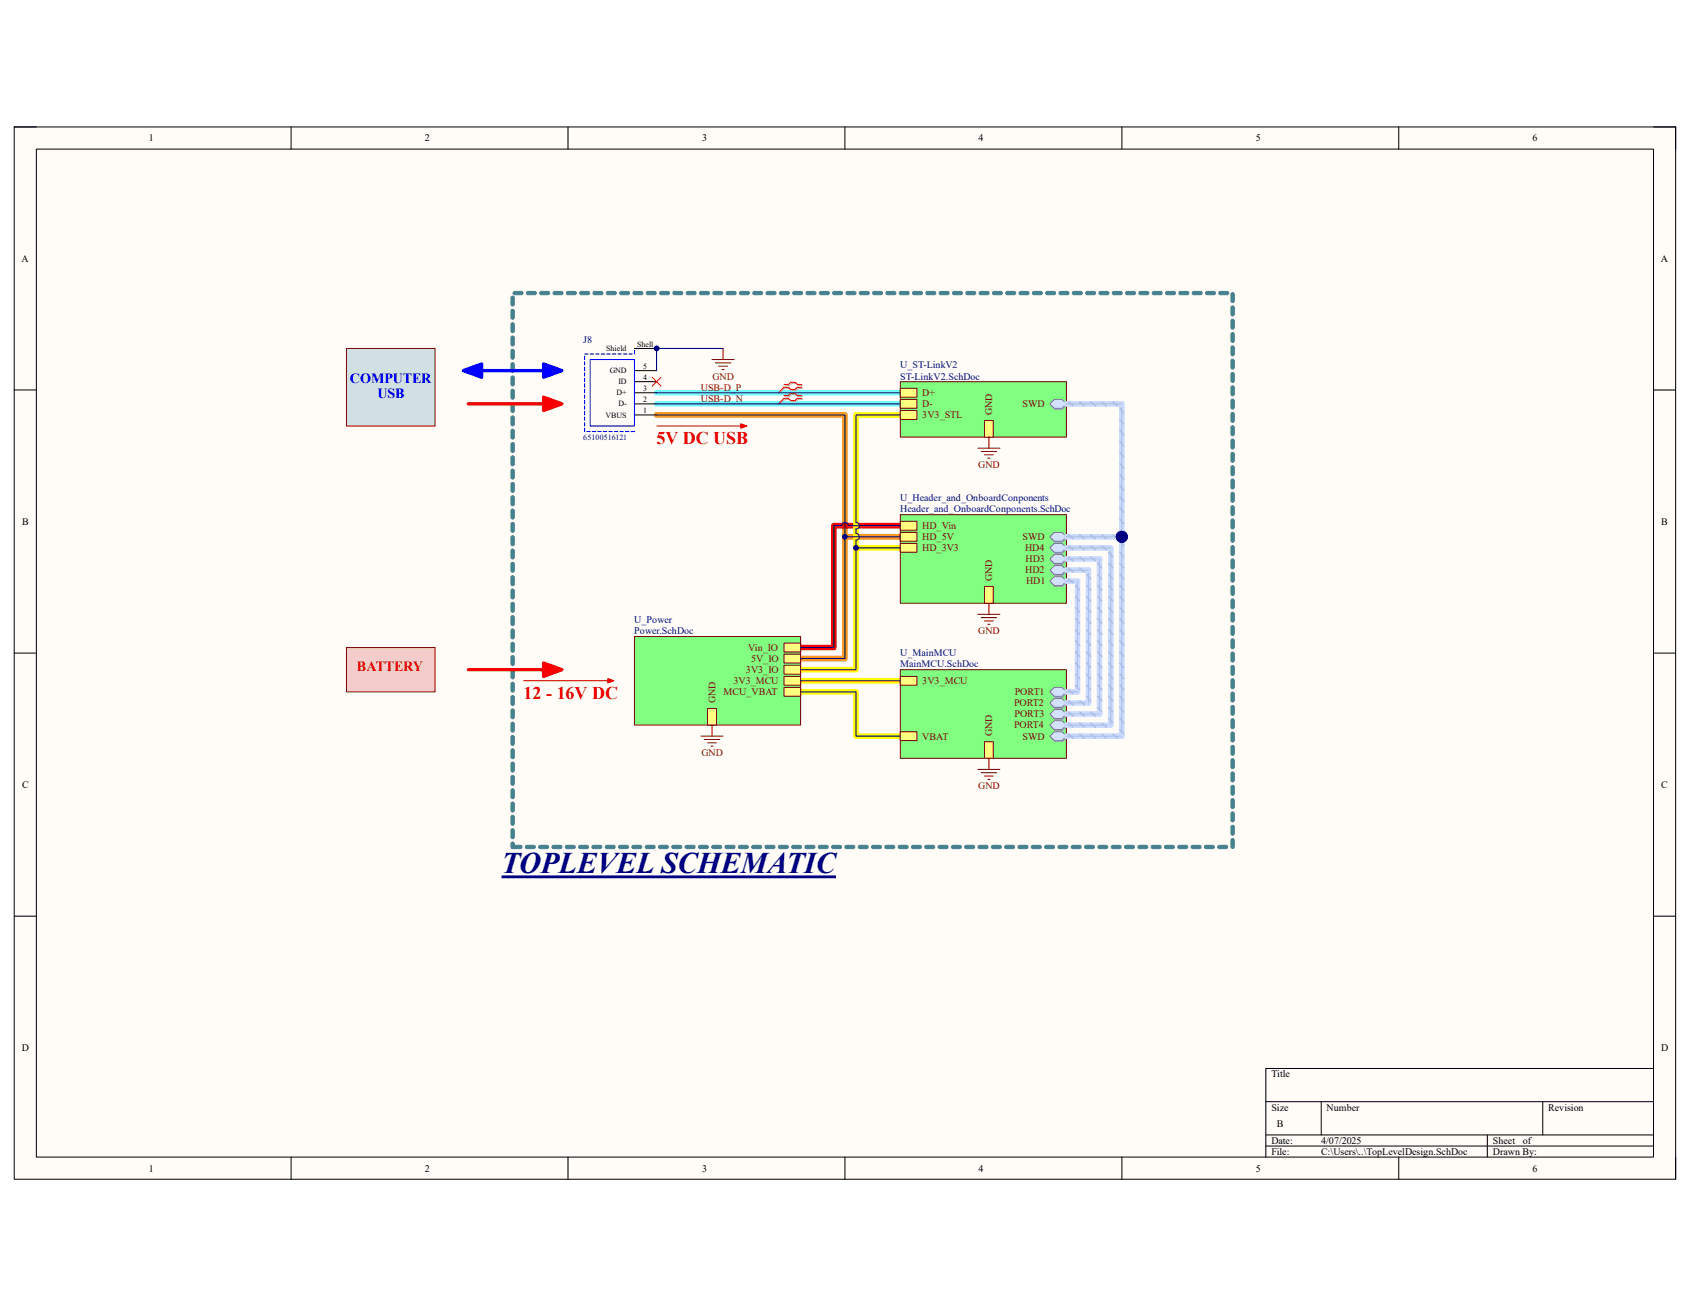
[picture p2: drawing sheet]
<svg xmlns="http://www.w3.org/2000/svg" width="279mm" height="216mm" viewBox="0 0 279 216" stroke-linecap="round" stroke-linejoin="round" font-family="sans-serif">
<path d="M2.3 21h274.7v173.9h-274.7z" fill-rule="evenodd" fill="#fffcf8"/>
<path d="M2.3 21h274.7v173.9h-274.7z" fill="none" stroke="#000" stroke-width=".17"/>
<path d="M6 24.6h267.4v166.7h-267.4z" fill-rule="evenodd" fill="#fffcf8"/>
<g fill="none" stroke="#000" stroke-width=".17">
<path d="M2.3 21h3.7M6 24.6h267.4v166.7h-267.4zM48.1 21v3.6M93.9 21v3.6M139.7 21v3.6M185.5 21v3.6M231.2 21v3.6M273.4 21h3.6v3.6M2.3 64.5h3.7M273.4 64.5h3.6M2.3 108h3.7M273.4 108h3.6"/>
<path d="M2.3 151.5h3.7M273.4 151.5h3.6M273.4 176.6h-64.1v14.7M48.1 191.3v3.6M93.9 191.3v3.6M139.7 191.3v3.6M185.5 191.3v3.6M209.3 182.1h64.1M209.3 187.6h64.1M209.3 189.5h64.1M218.4 182.1v5.5M231.2 191.3v3.6"/>
<path d="M245.9 187.6v3.7M255.1 182.1v5.5M277 191.3v3.6"/>
</g>
<path d="M148.8 68.6h-7.3v22M148.8 90.6h-7.3v20.1h-9.1M132.4 114.4h9.1v7.3h7.3M132.4 112.5h16.4" fill="none" stroke="#ff0" stroke-width=".93"/>
<path d="M108.6 68.6h31.1v20.1M148.8 88.7h-9.1v20.2h-7.3" fill="none" stroke="#f90" stroke-width=".93"/>
<path d="M108.6 64.9h40.2M108.6 66.8h40.2" fill="none" stroke="#6effff" stroke-width=".93"/>
<path d="M148.8 86.9h-10.9v20.2h-5.5" fill="none" stroke="#f00" stroke-width=".93"/>
<path d="M104.9 105.2h27.5v14.7h-27.5z" fill-rule="evenodd" fill="#80ff80"/>
<path d="M104.9 105.2h27.5v14.7h-27.5z" fill="none" stroke="#800000" stroke-width=".17"/>
<path d="M129.6 106.3h2.8v1.5h-2.8z" fill-rule="evenodd" fill="#ffff80"/>
<path d="M129.6 106.3h2.8v1.5h-2.8z" fill="none" stroke="#800000" stroke-width=".17"/>
<path d="M129.6 108.1h2.8v1.5h-2.8z" fill-rule="evenodd" fill="#ffff80"/>
<path d="M129.6 108.1h2.8v1.5h-2.8z" fill="none" stroke="#800000" stroke-width=".17"/>
<path d="M129.6 110h2.8v1.4h-2.8z" fill-rule="evenodd" fill="#ffff80"/>
<path d="M129.6 110h2.8v1.4h-2.8z" fill="none" stroke="#800000" stroke-width=".17"/>
<path d="M129.6 111.8h2.8v1.5h-2.8z" fill-rule="evenodd" fill="#ffff80"/>
<path d="M129.6 111.8h2.8v1.5h-2.8z" fill="none" stroke="#800000" stroke-width=".17"/>
<path d="M129.6 113.6h2.8v1.5h-2.8z" fill-rule="evenodd" fill="#ffff80"/>
<path d="M129.6 113.6h2.8v1.5h-2.8z" fill="none" stroke="#800000" stroke-width=".17"/>
<path d="M117 117.1h1.4v2.8h-1.4z" fill-rule="evenodd" fill="#ffff80"/>
<path d="M117 117.1h1.4v2.8h-1.4z" fill="none" stroke="#800000" stroke-width=".17"/>
<circle cx="108.6" cy="57.6" r=".37" fill="#000080"/>
<circle cx="108.6" cy="57.6" r=".37" fill="none" stroke="#000080" stroke-width=".17"/>
<path d="M104.9 57.6h3.7M104.9 68.6h3.7M104.9 66.8h3.7M104.9 64.9h3.7M104.9 63.1h3.7M104.9 61.3h3.7" fill="none" stroke="#000" stroke-width=".17"/>
<circle cx="108.6" cy="57.6" r=".37" fill="#000080"/>
<circle cx="108.6" cy="57.6" r=".37" fill="none" stroke="#000080" stroke-width=".17"/>
<g fill="none" stroke="#00f" stroke-width=".17">
<path d="M96.7 58.9v.5M96.7 59.8v.6M96.7 58.5h.5M97.6 59.4h7.3v11h-7.3zM97.6 58.5h.5M98.5 58.5h.6M99.4 58.5h.6M100.3 58.5h.6M101.2 58.5h.6M102.1 58.5h.6M103.1 58.5h.5M104 58.5h.5"/>
<path d="M104.9 57.9v.6M96.7 60.7v.6M96.7 61.6v.6M96.7 62.5v.6M96.7 63.4v.6M96.7 64.4v.5M96.7 65.3v.5M96.7 66.2v.6M96.7 67.1v.6M96.7 68v.6M96.7 68.9v.6M96.7 69.9v.5"/>
<path d="M96.7 70.8v.5M97 71.3h.6M97.9 71.3h.6M98.8 71.3h.6M99.7 71.3h.6M100.7 71.3h.5M101.6 71.3h.5M102.5 71.3h.6M103.4 71.3h.6M104.3 71.3h.6"/>
</g>
<path d="M148.8 110.7h27.5v14.7h-27.5z" fill-rule="evenodd" fill="#80ff80"/>
<path d="M148.8 110.7h27.5v14.7h-27.5z" fill="none" stroke="#800000" stroke-width=".17"/>
<path d="M148.8 121h2.8v1.4h-2.8z" fill-rule="evenodd" fill="#ffff80"/>
<path d="M148.8 121h2.8v1.4h-2.8z" fill="none" stroke="#800000" stroke-width=".17"/>
<path d="M174.4 119.3h1.3l.7 .8-.7 .7h-1.3l-.7-.7z" fill-rule="evenodd" fill="#bac0ca"/>
<path d="M174.4 119.3h1.3l.7 .8-.7 .7h-1.3l-.7-.7z" fill="none" stroke="#a6acb6" stroke-width=".17"/>
<path d="M173.6 119.9l.7-.8h1.3l.7 .8-.7 .7h-1.3z" fill-rule="evenodd" fill="#d5e4ff"/>
<path d="M173.6 119.9l.7-.8h1.3l.7 .8-.7 .7h-1.3z" fill="none" stroke="#71809b" stroke-width=".17"/>
<path d="M174.4 117.5h1.3l.7 .7-.7 .8h-1.3l-.7-.8z" fill-rule="evenodd" fill="#bac0ca"/>
<path d="M174.4 117.5h1.3l.7 .7-.7 .8h-1.3l-.7-.8z" fill="none" stroke="#a6acb6" stroke-width=".17"/>
<path d="M173.6 118l.7-.7h1.3l.7 .7-.7 .8h-1.3z" fill-rule="evenodd" fill="#d5e4ff"/>
<path d="M173.6 118l.7-.7h1.3l.7 .7-.7 .8h-1.3z" fill="none" stroke="#71809b" stroke-width=".17"/>
<path d="M174.4 115.7h1.3l.7 .7-.7 .7h-1.3l-.7-.7z" fill-rule="evenodd" fill="#bac0ca"/>
<path d="M174.4 115.7h1.3l.7 .7-.7 .7h-1.3l-.7-.7z" fill="none" stroke="#a6acb6" stroke-width=".17"/>
<path d="M173.6 116.2l.7-.7h1.3l.7 .7-.7 .7h-1.3z" fill-rule="evenodd" fill="#d5e4ff"/>
<path d="M173.6 116.2l.7-.7h1.3l.7 .7-.7 .7h-1.3z" fill="none" stroke="#71809b" stroke-width=".17"/>
<path d="M174.4 113.8h1.3l.7 .8-.7 .7h-1.3l-.7-.7z" fill-rule="evenodd" fill="#bac0ca"/>
<path d="M174.4 113.8h1.3l.7 .8-.7 .7h-1.3l-.7-.7z" fill="none" stroke="#a6acb6" stroke-width=".17"/>
<path d="M173.6 114.4l.7-.8h1.3l.7 .8-.7 .7h-1.3z" fill-rule="evenodd" fill="#d5e4ff"/>
<path d="M173.6 114.4l.7-.8h1.3l.7 .8-.7 .7h-1.3z" fill="none" stroke="#71809b" stroke-width=".17"/>
<path d="M174.4 121.1h1.3l.7 .8-.7 .7h-1.3l-.7-.7z" fill-rule="evenodd" fill="#bac0ca"/>
<path d="M174.4 121.1h1.3l.7 .8-.7 .7h-1.3l-.7-.7z" fill="none" stroke="#a6acb6" stroke-width=".17"/>
<path d="M173.6 121.7l.7-.7h1.3l.7 .7-.7 .7h-1.3z" fill-rule="evenodd" fill="#d5e4ff"/>
<path d="M173.6 121.7l.7-.7h1.3l.7 .7-.7 .7h-1.3z" fill="none" stroke="#71809b" stroke-width=".17"/>
<path d="M148.8 111.8h2.8v1.5h-2.8z" fill-rule="evenodd" fill="#ffff80"/>
<path d="M148.8 111.8h2.8v1.5h-2.8z" fill="none" stroke="#800000" stroke-width=".17"/>
<path d="M162.8 122.6h1.4v2.8h-1.4z" fill-rule="evenodd" fill="#ffff80"/>
<path d="M162.8 122.6h1.4v2.8h-1.4z" fill="none" stroke="#800000" stroke-width=".17"/>
<path d="M148.8 63.1h27.5v9.2h-27.5z" fill-rule="evenodd" fill="#80ff80"/>
<path d="M148.8 63.1h27.5v9.2h-27.5z" fill="none" stroke="#800000" stroke-width=".17"/>
<path d="M148.8 66h2.8v1.5h-2.8z" fill-rule="evenodd" fill="#ffff80"/>
<path d="M148.8 66h2.8v1.5h-2.8z" fill="none" stroke="#800000" stroke-width=".17"/>
<path d="M148.8 64.2h2.8v1.5h-2.8z" fill-rule="evenodd" fill="#ffff80"/>
<path d="M148.8 64.2h2.8v1.5h-2.8z" fill="none" stroke="#800000" stroke-width=".17"/>
<path d="M148.8 67.9h2.8v1.4h-2.8z" fill-rule="evenodd" fill="#ffff80"/>
<path d="M148.8 67.9h2.8v1.4h-2.8z" fill="none" stroke="#800000" stroke-width=".17"/>
<path d="M173.7 67l.7-.8h1.3l.7 .8-.7 .7h-1.3z" fill-rule="evenodd" fill="#bac0ca"/>
<path d="M173.7 67l.7-.8h1.3l.7 .8-.7 .7h-1.3z" fill="none" stroke="#a6acb6" stroke-width=".17"/>
<path d="M174.3 66h1.3l.7 .8-.7 .7h-1.3l-.7-.7z" fill-rule="evenodd" fill="#d5e4ff"/>
<path d="M174.3 66h1.3l.7 .8-.7 .7h-1.3l-.7-.7z" fill="none" stroke="#71809b" stroke-width=".17"/>
<path d="M162.8 69.5h1.4v2.8h-1.4z" fill-rule="evenodd" fill="#ffff80"/>
<path d="M162.8 69.5h1.4v2.8h-1.4z" fill="none" stroke="#800000" stroke-width=".17"/>
<path d="M148.8 85.1h27.5v14.6h-27.5z" fill-rule="evenodd" fill="#80ff80"/>
<path d="M148.8 85.1h27.5v14.6h-27.5z" fill="none" stroke="#800000" stroke-width=".17"/>
<path d="M148.8 88h2.8v1.5h-2.8z" fill-rule="evenodd" fill="#ffff80"/>
<path d="M148.8 88h2.8v1.5h-2.8z" fill="none" stroke="#800000" stroke-width=".17"/>
<path d="M148.8 89.8h2.8v1.5h-2.8z" fill-rule="evenodd" fill="#ffff80"/>
<path d="M148.8 89.8h2.8v1.5h-2.8z" fill="none" stroke="#800000" stroke-width=".17"/>
<path d="M173.7 90.8l.7-.8h1.3l.7 .8-.7 .7h-1.3z" fill-rule="evenodd" fill="#bac0ca"/>
<path d="M173.7 90.8l.7-.8h1.3l.7 .8-.7 .7h-1.3z" fill="none" stroke="#a6acb6" stroke-width=".17"/>
<path d="M173.6 90.6l.7-.8h1.3l.7 .8-.7 .7h-1.3z" fill-rule="evenodd" fill="#d5e4ff"/>
<path d="M173.6 90.6l.7-.8h1.3l.7 .8-.7 .7h-1.3z" fill="none" stroke="#71809b" stroke-width=".17"/>
<path d="M173.7 92.6l.7-.7h1.3l.7 .7-.7 .7h-1.3z" fill-rule="evenodd" fill="#bac0ca"/>
<path d="M173.7 92.6l.7-.7h1.3l.7 .7-.7 .7h-1.3z" fill="none" stroke="#a6acb6" stroke-width=".17"/>
<path d="M173.6 92.4l.7-.7h1.3l.7 .7-.7 .7h-1.3z" fill-rule="evenodd" fill="#d5e4ff"/>
<path d="M173.6 92.4l.7-.7h1.3l.7 .7-.7 .7h-1.3z" fill="none" stroke="#71809b" stroke-width=".17"/>
<path d="M173.7 94.4l.7-.7h1.3l.7 .7-.7 .7h-1.3z" fill-rule="evenodd" fill="#bac0ca"/>
<path d="M173.7 94.4l.7-.7h1.3l.7 .7-.7 .7h-1.3z" fill="none" stroke="#a6acb6" stroke-width=".17"/>
<path d="M173.6 94.2l.7-.7h1.3l.7 .7-.7 .8h-1.3z" fill-rule="evenodd" fill="#d5e4ff"/>
<path d="M173.6 94.2l.7-.7h1.3l.7 .7-.7 .8h-1.3z" fill="none" stroke="#71809b" stroke-width=".17"/>
<path d="M173.7 96.2l.7-.7h1.3l.7 .7-.7 .8h-1.3z" fill-rule="evenodd" fill="#bac0ca"/>
<path d="M173.7 96.2l.7-.7h1.3l.7 .7-.7 .8h-1.3z" fill="none" stroke="#a6acb6" stroke-width=".17"/>
<path d="M173.6 96.1l.7-.8h1.3l.7 .8-.7 .7h-1.3z" fill-rule="evenodd" fill="#d5e4ff"/>
<path d="M173.6 96.1l.7-.8h1.3l.7 .8-.7 .7h-1.3z" fill="none" stroke="#71809b" stroke-width=".17"/>
<path d="M173.7 88.9l.7-.7h1.3l.7 .7-.7 .8h-1.3z" fill-rule="evenodd" fill="#bac0ca"/>
<path d="M173.7 88.9l.7-.7h1.3l.7 .7-.7 .8h-1.3z" fill="none" stroke="#a6acb6" stroke-width=".17"/>
<path d="M173.6 88.7l.7-.7h1.3l.7 .7-.7 .8h-1.3z" fill-rule="evenodd" fill="#d5e4ff"/>
<path d="M173.6 88.7l.7-.7h1.3l.7 .7-.7 .8h-1.3z" fill="none" stroke="#71809b" stroke-width=".17"/>
<path d="M162.8 97h1.4v2.7h-1.4z" fill-rule="evenodd" fill="#ffff80"/>
<path d="M162.8 97h1.4v2.7h-1.4z" fill="none" stroke="#800000" stroke-width=".17"/>
<path d="M148.8 86.2h2.8v1.4h-2.8z" fill-rule="evenodd" fill="#ffff80"/>
<g fill="none" stroke="#800000" stroke-width=".17">
<path d="M117.7 59.4h3.7M118.3 60h2.5M119.5 57.6v1.8M118.8 60.5h1.5M119.4 61.1h.3M161.7 74.1h3.6M162.2 74.6h2.6M162.8 75.2h1.4M163.3 75.7h.4M163.5 72.3v1.8M148.8 86.2h2.8v1.4h-2.8zM163.5 99.7v1.9"/>
<path d="M117.7 119.9v1.8M161.7 101.6h3.6M162.2 102.1h2.6M162.8 102.7h1.4M163.3 103.2h.4M115.9 121.7h3.6M116.4 122.2h2.6M117 122.8h1.4M117.5 123.3h.4M161.7 127.2h3.6M162.2 127.7h2.6M162.8 128.3h1.4"/>
<path d="M163.3 128.8h.4M163.5 125.4v1.8"/>
</g>
<path d="M107.8 62.4l1.5 1.4M108.6 70.4h14.6M109.3 62.4l-1.5 1.4" fill="none" stroke="#f00" stroke-width=".17"/>
<path d="M84.5 139.3a.28 .28 0 0 1 .3-.1 .28 .28 0 0 1 .2 .3v.5a.28 .28 0 0 1-.2 .3 .28 .28 0 0 1-.3-.3zM84.5 137.1a.28 .28 0 0 1 .3-.1 .28 .28 0 0 1 .2 .3v1.1a.28 .28 0 0 1-.2 .2 .28 .28 0 0 1-.3-.2zM84.5 134.9a.28 .28 0 0 1 .3-.1 .28 .28 0 0 1 .2 .3v1.1a.28 .28 0 0 1-.2 .2 .28 .28 0 0 1-.3-.2zM84.5 132.7a.28 .28 0 0 1 .3-.1 .28 .28 0 0 1 .2 .3v1.1a.28 .28 0 0 1-.2 .2 .28 .28 0 0 1-.3-.2zM84.5 130.5a.28 .28 0 0 1 .3-.1 .28 .28 0 0 1 .2 .3v1.1a.28 .28 0 0 1-.2 .2 .28 .28 0 0 1-.3-.2zM84.5 128.3a.28 .28 0 0 1 .3-.1 .28 .28 0 0 1 .2 .3v1.1a.28 .28 0 0 1-.2 .2 .28 .28 0 0 1-.3-.2zM84.5 126.1a.28 .28 0 0 1 .3-.1 .28 .28 0 0 1 .2 .3v1.1a.28 .28 0 0 1-.2 .2 .28 .28 0 0 1-.3-.2zM84.5 123.9a.28 .28 0 0 1 .3-.1 .28 .28 0 0 1 .2 .3v1.1a.28 .28 0 0 1-.2 .2 .28 .28 0 0 1-.3-.2zM84.5 121.7a.28 .28 0 0 1 .3-.1 .28 .28 0 0 1 .2 .3v1.1a.28 .28 0 0 1-.2 .2 .28 .28 0 0 1-.3-.2zM84.5 119.5a.28 .28 0 0 1 .3-.1 .28 .28 0 0 1 .2 .3v1.1a.28 .28 0 0 1-.2 .2 .28 .28 0 0 1-.3-.2zM84.5 117.3a.28 .28 0 0 1 .3-.1 .28 .28 0 0 1 .2 .3v1.1a.28 .28 0 0 1-.2 .2 .28 .28 0 0 1-.3-.2zM84.5 115.1a.28 .28 0 0 1 .3-.1 .28 .28 0 0 1 .2 .3v1.1a.28 .28 0 0 1-.2 .2 .28 .28 0 0 1-.3-.2zM84.5 112.9a.28 .28 0 0 1 .3-.1 .28 .28 0 0 1 .2 .3v1.1a.28 .28 0 0 1-.2 .2 .28 .28 0 0 1-.3-.2zM84.5 110.7a.28 .28 0 0 1 .3-.1 .28 .28 0 0 1 .2 .2v1.2a.28 .28 0 0 1-.2 .2 .28 .28 0 0 1-.3-.2zM84.5 108.5a.28 .28 0 0 1 .3-.1 .28 .28 0 0 1 .2 .2v1.1a.28 .28 0 0 1-.2 .3 .28 .28 0 0 1-.3-.3zM84.5 106.3a.28 .28 0 0 1 .3-.1 .28 .28 0 0 1 .2 .2v1.1a.28 .28 0 0 1-.2 .3 .28 .28 0 0 1-.3-.3zM84.5 104.1a.28 .28 0 0 1 .3-.1 .28 .28 0 0 1 .2 .2v1.1a.28 .28 0 0 1-.2 .3 .28 .28 0 0 1-.3-.3zM84.5 101.9a.28 .28 0 0 1 .3-.1 .28 .28 0 0 1 .2 .2v1.1a.28 .28 0 0 1-.2 .3 .28 .28 0 0 1-.3-.3zM84.5 99.7a.28 .28 0 0 1 .3-.1 .28 .28 0 0 1 .2 .2v1.1a.28 .28 0 0 1-.2 .3 .28 .28 0 0 1-.3-.3zM84.5 97.5a.28 .28 0 0 1 .3-.1 .28 .28 0 0 1 .2 .2v1.1a.28 .28 0 0 1-.2 .3 .28 .28 0 0 1-.3-.3zM84.5 95.3a.28 .28 0 0 1 .3-.1 .28 .28 0 0 1 .2 .2v1.1a.28 .28 0 0 1-.2 .3 .28 .28 0 0 1-.3-.3zM84.5 93.1a.28 .28 0 0 1 .3-.1 .28 .28 0 0 1 .2 .2v1.1a.28 .28 0 0 1-.2 .3 .28 .28 0 0 1-.3-.3zM84.5 90.9a.28 .28 0 0 1 .3-.1 .28 .28 0 0 1 .2 .2v1.1a.28 .28 0 0 1-.2 .3 .28 .28 0 0 1-.3-.3zM84.5 88.7a.28 .28 0 0 1 .3-.1 .28 .28 0 0 1 .2 .2v1.1a.28 .28 0 0 1-.2 .3 .28 .28 0 0 1-.3-.3zM84.5 86.5a.28 .28 0 0 1 .3-.1 .28 .28 0 0 1 .2 .2v1.1a.28 .28 0 0 1-.2 .3 .28 .28 0 0 1-.3-.3zM84.5 84.3a.28 .28 0 0 1 .3-.1 .28 .28 0 0 1 .2 .2v1.1a.28 .28 0 0 1-.2 .3 .28 .28 0 0 1-.3-.3zM84.5 82.1a.28 .28 0 0 1 .3-.1 .28 .28 0 0 1 .2 .2v1.1a.28 .28 0 0 1-.2 .3 .28 .28 0 0 1-.3-.3zM84.5 79.9a.28 .28 0 0 1 .3-.1 .28 .28 0 0 1 .2 .2v1.1a.28 .28 0 0 1-.2 .3 .28 .28 0 0 1-.3-.3zM84.5 77.7a.28 .28 0 0 1 .3-.1 .28 .28 0 0 1 .2 .2v1.1a.28 .28 0 0 1-.2 .3 .28 .28 0 0 1-.3-.3zM84.5 75.5a.28 .28 0 0 1 .3-.1 .28 .28 0 0 1 .2 .2v1.1a.28 .28 0 0 1-.2 .3 .28 .28 0 0 1-.3-.3zM84.5 73.3a.28 .28 0 0 1 .3-.1 .28 .28 0 0 1 .2 .2v1.1a.28 .28 0 0 1-.2 .3 .28 .28 0 0 1-.3-.3zM84.5 71.1a.28 .28 0 0 1 .3-.1 .28 .28 0 0 1 .2 .2v1.1a.28 .28 0 0 1-.2 .3 .28 .28 0 0 1-.3-.3zM84.5 68.9a.28 .28 0 0 1 .3-.1 .28 .28 0 0 1 .2 .2v1.1a.28 .28 0 0 1-.2 .3 .28 .28 0 0 1-.3-.3zM84.5 66.7a.28 .28 0 0 1 .3-.1 .28 .28 0 0 1 .2 .2v1.1a.28 .28 0 0 1-.2 .3 .28 .28 0 0 1-.3-.3zM84.5 64.5a.28 .28 0 0 1 .3-.1 .28 .28 0 0 1 .2 .2v1.1a.28 .28 0 0 1-.2 .3 .28 .28 0 0 1-.3-.3zM84.5 62.3a.28 .28 0 0 1 .3-.1 .28 .28 0 0 1 .2 .2v1.1a.28 .28 0 0 1-.2 .3 .28 .28 0 0 1-.3-.3zM84.5 60.1a.28 .28 0 0 1 .3-.1 .28 .28 0 0 1 .2 .2v1.1a.28 .28 0 0 1-.2 .3 .28 .28 0 0 1-.3-.3zM84.5 57.9a.28 .28 0 0 1 .3-.1 .28 .28 0 0 1 .2 .2v1.1a.28 .28 0 0 1-.2 .3 .28 .28 0 0 1-.3-.3zM84.5 55.7a.28 .28 0 0 1 .3-.1 .28 .28 0 0 1 .2 .2v1.1a.28 .28 0 0 1-.2 .3 .28 .28 0 0 1-.3-.3zM84.5 53.5a.28 .28 0 0 1 .3-.1 .28 .28 0 0 1 .2 .2v1.1a.28 .28 0 0 1-.2 .3 .28 .28 0 0 1-.3-.3zM84.5 51.3a.28 .28 0 0 1 .3-.2 .28 .28 0 0 1 .2 .3v1.1a.28 .28 0 0 1-.2 .3 .28 .28 0 0 1-.3-.3zM84.5 49.1a.28 .28 0 0 1 .3-.2 .28 .28 0 0 1 .2 .3v1.1a.28 .28 0 0 1-.2 .3 .28 .28 0 0 1-.3-.3zM85 48.2h1.2a.28 .28 0 0 1 .3 .3 .28 .28 0 0 1-.3 .2h-1.1a.27 .27 0 0 1-.3-.2 .27 .27 0 0 1 .2-.3zM87.2 48.2h1.2a.28 .28 0 0 1 .3 .3 .28 .28 0 0 1-.3 .2h-1.1a.27 .27 0 0 1-.3-.2 .27 .27 0 0 1 .2-.3zM89.4 48.2h1.2a.28 .28 0 0 1 .3 .3 .28 .28 0 0 1-.3 .2h-1.1a.27 .27 0 0 1-.3-.2 .27 .27 0 0 1 .2-.3zM91.6 48.2h1.2a.28 .28 0 0 1 .3 .3 .28 .28 0 0 1-.3 .2h-1.1a.27 .27 0 0 1-.3-.2 .27 .27 0 0 1 .2-.3zM93.8 48.2h1.2a.28 .28 0 0 1 .3 .3 .28 .28 0 0 1-.3 .2h-1.1a.27 .27 0 0 1-.3-.2 .27 .27 0 0 1 .2-.3zM96 48.2h1.2a.28 .28 0 0 1 .3 .3 .28 .28 0 0 1-.3 .2h-1.1a.27 .27 0 0 1-.3-.2 .27 .27 0 0 1 .2-.3zM98.2 48.2h1.2a.28 .28 0 0 1 .3 .3 .28 .28 0 0 1-.3 .2h-1.1a.27 .27 0 0 1-.3-.2 .27 .27 0 0 1 .2-.3zM100.4 48.2h1.2a.28 .28 0 0 1 .3 .3 .28 .28 0 0 1-.3 .2h-1.1a.27 .27 0 0 1-.3-.2 .27 .27 0 0 1 .2-.3zM102.6 48.2h1.2a.28 .28 0 0 1 .3 .3 .28 .28 0 0 1-.3 .2h-1.1a.27 .27 0 0 1-.3-.2 .27 .27 0 0 1 .2-.3zM104.8 48.2h1.2a.28 .28 0 0 1 .3 .3 .28 .28 0 0 1-.3 .2h-1.1a.27 .27 0 0 1-.3-.2 .27 .27 0 0 1 .2-.3zM107 48.2h1.2a.28 .28 0 0 1 .3 .3 .28 .28 0 0 1-.3 .2h-1.1a.27 .27 0 0 1-.3-.2 .27 .27 0 0 1 .2-.3zM109.2 48.2h1.2a.28 .28 0 0 1 .3 .3 .28 .28 0 0 1-.3 .2h-1.1a.27 .27 0 0 1-.3-.2 .27 .27 0 0 1 .2-.3zM111.4 48.2h1.2a.28 .28 0 0 1 .3 .3 .28 .28 0 0 1-.3 .2h-1.1a.27 .27 0 0 1-.3-.2 .27 .27 0 0 1 .2-.3zM113.6 48.2h1.2a.28 .28 0 0 1 .3 .3 .28 .28 0 0 1-.3 .2h-1.1a.27 .27 0 0 1-.3-.2 .27 .27 0 0 1 .2-.3zM115.8 48.2h1.2a.28 .28 0 0 1 .3 .3 .28 .28 0 0 1-.3 .2h-1.1a.27 .27 0 0 1-.2-.2 .27 .27 0 0 1 .1-.3zM118 48.2h1.2a.28 .28 0 0 1 .3 .3 .28 .28 0 0 1-.3 .2h-1.1a.27 .27 0 0 1-.2-.2 .27 .27 0 0 1 .1-.3zM120.2 48.2h1.2a.28 .28 0 0 1 .3 .3 .28 .28 0 0 1-.3 .2h-1.1a.27 .27 0 0 1-.2-.2 .27 .27 0 0 1 .1-.3zM122.4 48.2h1.2a.28 .28 0 0 1 .3 .3 .28 .28 0 0 1-.3 .2h-1.1a.27 .27 0 0 1-.2-.2 .27 .27 0 0 1 .1-.3zM124.6 48.2h1.2a.28 .28 0 0 1 .3 .3 .28 .28 0 0 1-.3 .2h-1.1a.27 .27 0 0 1-.2-.2 .27 .27 0 0 1 .1-.3zM126.8 48.2h1.2a.28 .28 0 0 1 .3 .3 .28 .28 0 0 1-.3 .2h-1.1a.27 .27 0 0 1-.2-.2 .27 .27 0 0 1 .1-.3zM129 48.2h1.2a.28 .28 0 0 1 .3 .3 .28 .28 0 0 1-.3 .2h-1.1a.27 .27 0 0 1-.2-.2 .27 .27 0 0 1 .1-.3zM131.2 48.2h1.2a.28 .28 0 0 1 .3 .3 .28 .28 0 0 1-.3 .2h-1.1a.27 .27 0 0 1-.2-.2 .27 .27 0 0 1 .1-.3zM133.4 48.2h1.2a.28 .28 0 0 1 .3 .3 .28 .28 0 0 1-.3 .2h-1.1a.27 .27 0 0 1-.2-.2 .27 .27 0 0 1 .1-.3zM135.6 48.2h1.2a.28 .28 0 0 1 .3 .3 .28 .28 0 0 1-.3 .2h-1.1a.27 .27 0 0 1-.2-.2 .27 .27 0 0 1 .1-.3zM137.8 48.2h1.2a.28 .28 0 0 1 .3 .3 .28 .28 0 0 1-.3 .2h-1.1a.27 .27 0 0 1-.2-.2 .27 .27 0 0 1 .1-.3zM140 48.2h1.2a.28 .28 0 0 1 .3 .3 .28 .28 0 0 1-.3 .2h-1.1a.27 .27 0 0 1-.2-.2 .27 .27 0 0 1 .1-.3zM142.2 48.2h1.2a.28 .28 0 0 1 .3 .3 .28 .28 0 0 1-.3 .2h-1.1a.27 .27 0 0 1-.2-.2 .27 .27 0 0 1 .1-.3zM144.4 48.2h1.2a.28 .28 0 0 1 .3 .3 .28 .28 0 0 1-.3 .2h-1.1a.27 .27 0 0 1-.2-.2 .27 .27 0 0 1 .1-.3zM146.6 48.2h1.2a.28 .28 0 0 1 .3 .3 .28 .28 0 0 1-.3 .2h-1.1a.27 .27 0 0 1-.2-.2 .27 .27 0 0 1 .1-.3zM148.8 48.2h1.2a.28 .28 0 0 1 .3 .3 .28 .28 0 0 1-.3 .2h-1.1a.27 .27 0 0 1-.2-.2 .27 .27 0 0 1 .1-.3zM151 48.2h1.2a.28 .28 0 0 1 .3 .3 .28 .28 0 0 1-.3 .2h-1.1a.27 .27 0 0 1-.2-.2 .27 .27 0 0 1 .1-.3zM153.2 48.2h1.2a.28 .28 0 0 1 .3 .3 .28 .28 0 0 1-.3 .2h-1.1a.27 .27 0 0 1-.2-.2 .27 .27 0 0 1 .1-.3zM155.4 48.2h1.2a.28 .28 0 0 1 .3 .3 .28 .28 0 0 1-.3 .2h-1.1a.27 .27 0 0 1-.2-.2 .27 .27 0 0 1 .1-.3zM157.6 48.2h1.2a.28 .28 0 0 1 .3 .3 .28 .28 0 0 1-.3 .2h-1.1a.27 .27 0 0 1-.2-.2 .27 .27 0 0 1 .1-.3zM159.8 48.2h1.2a.28 .28 0 0 1 .3 .3 .28 .28 0 0 1-.3 .2h-1.1a.27 .27 0 0 1-.2-.2 .27 .27 0 0 1 .1-.3zM162 48.2h1.2a.28 .28 0 0 1 .3 .3 .28 .28 0 0 1-.3 .2h-1.1a.27 .27 0 0 1-.2-.2 .27 .27 0 0 1 .1-.3zM164.2 48.2h1.2a.28 .28 0 0 1 .3 .3 .28 .28 0 0 1-.3 .2h-1.1a.27 .27 0 0 1-.2-.2 .27 .27 0 0 1 .1-.3zM166.4 48.2h1.3a.28 .28 0 0 1 .2 .3 .28 .28 0 0 1-.2 .2h-1.2a.27 .27 0 0 1-.2-.2 .27 .27 0 0 1 .1-.3zM168.6 48.2h1.3a.28 .28 0 0 1 .2 .3 .28 .28 0 0 1-.2 .2h-1.1a.27 .27 0 0 1-.3-.2 .27 .27 0 0 1 .1-.3zM170.8 48.2h1.3a.28 .28 0 0 1 .2 .3 .28 .28 0 0 1-.2 .2h-1.1a.27 .27 0 0 1-.3-.2 .27 .27 0 0 1 .1-.3zM173 48.2h1.3a.28 .28 0 0 1 .2 .3 .28 .28 0 0 1-.2 .2h-1.1a.27 .27 0 0 1-.3-.2 .27 .27 0 0 1 .1-.3zM175.2 48.2h1.3a.28 .28 0 0 1 .2 .3 .28 .28 0 0 1-.2 .2h-1.1a.27 .27 0 0 1-.3-.2 .27 .27 0 0 1 .1-.3zM177.4 48.2h1.3a.28 .28 0 0 1 .2 .3 .28 .28 0 0 1-.2 .2h-1.1a.27 .27 0 0 1-.3-.2 .27 .27 0 0 1 .1-.3zM179.6 48.2h1.3a.28 .28 0 0 1 .2 .3 .28 .28 0 0 1-.2 .2h-1.1a.27 .27 0 0 1-.3-.2 .27 .27 0 0 1 .1-.3zM181.8 48.2h1.3a.28 .28 0 0 1 .2 .3 .28 .28 0 0 1-.2 .2h-1.1a.27 .27 0 0 1-.3-.2 .27 .27 0 0 1 .1-.3zM184 48.2h1.3a.28 .28 0 0 1 .2 .3 .28 .28 0 0 1-.2 .2h-1.1a.27 .27 0 0 1-.3-.2 .27 .27 0 0 1 .1-.3zM186.2 48.2h1.3a.28 .28 0 0 1 .2 .3 .28 .28 0 0 1-.2 .2h-1.1a.27 .27 0 0 1-.3-.2 .27 .27 0 0 1 .1-.3zM188.4 48.2h1.3a.28 .28 0 0 1 .2 .3 .28 .28 0 0 1-.2 .2h-1.1a.27 .27 0 0 1-.3-.2 .27 .27 0 0 1 .1-.3zM190.6 48.2h1.3a.28 .28 0 0 1 .2 .3 .28 .28 0 0 1-.2 .2h-1.1a.27 .27 0 0 1-.3-.2 .27 .27 0 0 1 .1-.3zM192.8 48.2h1.3a.28 .28 0 0 1 .2 .3 .28 .28 0 0 1-.2 .2h-1.1a.27 .27 0 0 1-.3-.2 .27 .27 0 0 1 .1-.3zM195 48.2h1.3a.28 .28 0 0 1 .2 .3 .28 .28 0 0 1-.2 .2h-1.1a.27 .27 0 0 1-.3-.2 .27 .27 0 0 1 .1-.3zM197.2 48.2h1.3a.28 .28 0 0 1 .2 .3 .28 .28 0 0 1-.2 .2h-1.1a.27 .27 0 0 1-.3-.2 .27 .27 0 0 1 .1-.3zM199.4 48.2h1.3a.28 .28 0 0 1 .2 .3 .28 .28 0 0 1-.2 .2h-1.1a.27 .27 0 0 1-.3-.2 .27 .27 0 0 1 .1-.3zM201.6 48.2h1.3a.28 .28 0 0 1 .2 .3 .28 .28 0 0 1-.2 .2h-1.1a.27 .27 0 0 1-.3-.2 .27 .27 0 0 1 .1-.3zM203.6 48.4a.28 .28 0 0 1 .5 .2v1.1a.28 .28 0 0 1-.3 .3 .28 .28 0 0 1-.3-.3v-1.1zM203.6 50.6a.28 .28 0 0 1 .5 .2v1.1a.28 .28 0 0 1-.3 .3 .28 .28 0 0 1-.3-.3v-1.1zM203.6 52.8a.28 .28 0 0 1 .5 .2v1.1a.28 .28 0 0 1-.3 .3 .28 .28 0 0 1-.3-.3v-1.1zM203.6 55a.28 .28 0 0 1 .5 .2v1.1a.28 .28 0 0 1-.3 .3 .28 .28 0 0 1-.3-.3v-1.1zM203.6 57.2a.28 .28 0 0 1 .5 .2v1.1a.28 .28 0 0 1-.3 .3 .28 .28 0 0 1-.3-.3v-1.1zM203.6 59.4a.28 .28 0 0 1 .5 .2v1.1a.28 .28 0 0 1-.3 .3 .28 .28 0 0 1-.3-.3v-1.1zM203.6 61.6a.28 .28 0 0 1 .5 .2v1.1a.28 .28 0 0 1-.3 .3 .28 .28 0 0 1-.3-.3v-1.1zM203.6 63.8a.29 .29 0 0 1 .5 .3v1.1a.28 .28 0 0 1-.3 .2 .28 .28 0 0 1-.3-.2v-1.1zM203.6 66a.29 .29 0 0 1 .5 .3v1.1a.28 .28 0 0 1-.3 .2 .28 .28 0 0 1-.3-.2v-1.1zM203.6 68.2a.29 .29 0 0 1 .5 .3v1.1a.28 .28 0 0 1-.3 .2 .28 .28 0 0 1-.3-.2v-1.1zM203.6 70.4a.29 .29 0 0 1 .5 .3v1.1a.28 .28 0 0 1-.3 .2 .28 .28 0 0 1-.3-.2v-1.1zM203.6 72.6a.29 .29 0 0 1 .5 .3v1.1a.28 .28 0 0 1-.3 .2 .28 .28 0 0 1-.3-.2v-1.1zM203.6 74.8a.29 .29 0 0 1 .5 .3v1.1a.28 .28 0 0 1-.3 .2 .28 .28 0 0 1-.3-.2v-1.1zM203.6 77a.29 .29 0 0 1 .5 .3v1.1a.28 .28 0 0 1-.3 .2 .28 .28 0 0 1-.3-.2v-1.1zM203.6 79.2a.29 .29 0 0 1 .5 .3v1.1a.28 .28 0 0 1-.3 .2 .28 .28 0 0 1-.3-.2v-1.1zM203.6 81.4a.29 .29 0 0 1 .5 .3v1.1a.28 .28 0 0 1-.3 .2 .28 .28 0 0 1-.3-.2v-1.1zM203.6 83.6a.29 .29 0 0 1 .5 .3v1.1a.28 .28 0 0 1-.3 .2 .28 .28 0 0 1-.3-.2v-1.1zM203.6 85.8a.29 .29 0 0 1 .5 .3v1.1a.28 .28 0 0 1-.3 .2 .28 .28 0 0 1-.3-.2v-1.1zM203.6 88a.29 .29 0 0 1 .5 .3v1.1a.28 .28 0 0 1-.3 .2 .28 .28 0 0 1-.3-.2v-1.1zM203.6 90.2a.29 .29 0 0 1 .5 .3v1.1a.28 .28 0 0 1-.3 .2 .28 .28 0 0 1-.3-.2v-1.1zM203.6 92.4a.29 .29 0 0 1 .5 .3v1.1a.28 .28 0 0 1-.3 .2 .28 .28 0 0 1-.3-.2v-1.1zM203.6 94.6a.29 .29 0 0 1 .5 .3v1.1a.28 .28 0 0 1-.3 .2 .28 .28 0 0 1-.3-.2v-1.1zM203.6 96.8a.29 .29 0 0 1 .5 .3v1.1a.28 .28 0 0 1-.3 .2 .28 .28 0 0 1-.3-.2v-1.1zM203.6 99a.29 .29 0 0 1 .5 .3v1.1a.28 .28 0 0 1-.3 .2 .28 .28 0 0 1-.3-.2v-1.1zM203.6 101.2a.29 .29 0 0 1 .5 .3v1.1a.28 .28 0 0 1-.3 .2 .28 .28 0 0 1-.3-.2v-1.1zM203.6 103.4a.29 .29 0 0 1 .5 .3v1.1a.28 .28 0 0 1-.3 .3 .28 .28 0 0 1-.3-.3v-1.1zM203.6 105.6a.29 .29 0 0 1 .5 .3v1.1a.28 .28 0 0 1-.3 .3 .28 .28 0 0 1-.3-.3v-1.1zM203.6 107.8a.29 .29 0 0 1 .5 .3v1.1a.28 .28 0 0 1-.3 .3 .28 .28 0 0 1-.3-.3v-1.1zM203.6 110a.29 .29 0 0 1 .5 .3v1.1a.28 .28 0 0 1-.3 .3 .28 .28 0 0 1-.3-.3v-1.1zM203.6 112.2a.29 .29 0 0 1 .5 .3v1.1a.28 .28 0 0 1-.3 .3 .28 .28 0 0 1-.3-.3v-1.1zM203.6 114.4a.29 .29 0 0 1 .5 .3v1.1a.28 .28 0 0 1-.3 .3 .28 .28 0 0 1-.3-.3v-1.1zM203.6 116.6a.29 .29 0 0 1 .5 .3v1.1a.28 .28 0 0 1-.3 .3 .28 .28 0 0 1-.3-.3v-1.1zM203.6 118.8a.29 .29 0 0 1 .5 .3v1.1a.28 .28 0 0 1-.3 .3 .28 .28 0 0 1-.3-.3v-1.1zM203.6 121a.29 .29 0 0 1 .5 .3v1.1a.28 .28 0 0 1-.3 .3 .28 .28 0 0 1-.3-.3v-1.1zM203.6 123.2a.29 .29 0 0 1 .5 .3v1.1a.28 .28 0 0 1-.3 .3 .28 .28 0 0 1-.3-.3v-1.1zM203.6 125.5a.28 .28 0 0 1 .5 .2v1.1a.28 .28 0 0 1-.3 .3 .28 .28 0 0 1-.3-.3v-1.1zM203.6 127.7a.28 .28 0 0 1 .5 .2v1.1a.28 .28 0 0 1-.3 .3 .28 .28 0 0 1-.3-.3v-1.1zM203.6 129.9a.28 .28 0 0 1 .5 .2v1.1a.28 .28 0 0 1-.3 .3 .28 .28 0 0 1-.3-.3v-1.1zM203.6 132.1a.28 .28 0 0 1 .5 .2v1.1a.28 .28 0 0 1-.3 .3 .28 .28 0 0 1-.3-.3v-1.1zM203.6 134.3a.28 .28 0 0 1 .5 .2v1.1a.28 .28 0 0 1-.3 .3 .28 .28 0 0 1-.3-.3v-1.1zM203.6 136.5a.28 .28 0 0 1 .5 .2v1.1a.28 .28 0 0 1-.3 .3 .28 .28 0 0 1-.3-.3v-1.1zM203.6 138.7a.28 .28 0 0 1 .5 .2v1.1a.28 .28 0 0 1-.3 .3 .28 .28 0 0 1-.3-.3v-1.1zM201.4 139.9l.2-.2h1.1a.28 .28 0 0 1 .3 .3 .28 .28 0 0 1-.3 .3h-1.1a.28 .28 0 0 1-.2-.4zM199.2 139.9l.2-.2h1.1a.28 .28 0 0 1 .3 .3 .28 .28 0 0 1-.3 .3h-1.1a.28 .28 0 0 1-.2-.4zM197 139.9l.2-.2h1.1a.28 .28 0 0 1 .3 .3 .28 .28 0 0 1-.3 .3h-1.1a.28 .28 0 0 1-.2-.4zM194.8 139.9l.2-.2h1.1a.28 .28 0 0 1 .3 .3 .28 .28 0 0 1-.3 .3h-1.1a.28 .28 0 0 1-.2-.4zM192.5 139.9l.3-.2h1.1a.28 .28 0 0 1 .3 .3 .28 .28 0 0 1-.3 .3h-1.1a.28 .28 0 0 1-.3-.4zM190.3 139.9l.3-.2h1.1a.28 .28 0 0 1 .3 .3 .28 .28 0 0 1-.3 .3h-1.1a.28 .28 0 0 1-.3-.4zM188.1 139.9l.3-.2h1.1a.28 .28 0 0 1 .3 .3 .28 .28 0 0 1-.3 .3h-1.1a.28 .28 0 0 1-.3-.4zM185.9 139.9l.3-.2h1.1a.28 .28 0 0 1 .3 .3 .28 .28 0 0 1-.3 .3h-1.1a.28 .28 0 0 1-.3-.4zM183.7 139.9l.3-.2h1.1a.28 .28 0 0 1 .3 .3 .28 .28 0 0 1-.3 .3h-1.1a.28 .28 0 0 1-.3-.4zM181.5 139.9l.3-.2h1.1a.28 .28 0 0 1 .3 .3 .28 .28 0 0 1-.3 .3h-1.1a.28 .28 0 0 1-.3-.4zM179.3 139.9l.3-.2h1.1a.28 .28 0 0 1 .3 .3 .28 .28 0 0 1-.3 .3h-1.1a.28 .28 0 0 1-.3-.4zM177.1 139.9l.3-.2h1.1a.28 .28 0 0 1 .3 .3 .28 .28 0 0 1-.3 .3h-1.1a.28 .28 0 0 1-.3-.4zM174.9 139.9l.3-.2h1.1a.28 .28 0 0 1 .3 .3 .28 .28 0 0 1-.3 .3h-1.1a.28 .28 0 0 1-.3-.4zM172.7 139.9l.3-.2h1.1a.28 .28 0 0 1 .2 .3 .28 .28 0 0 1-.2 .3h-1.1a.28 .28 0 0 1-.3-.4zM170.5 139.9l.3-.2h1.1a.28 .28 0 0 1 .2 .3 .28 .28 0 0 1-.2 .3h-1.1a.28 .28 0 0 1-.3-.4zM168.3 139.9l.3-.2h1.1a.28 .28 0 0 1 .2 .3 .28 .28 0 0 1-.2 .3h-1.1a.28 .28 0 0 1-.3-.4zM166.1 139.9l.3-.2h1.1a.28 .28 0 0 1 .2 .3 .28 .28 0 0 1-.2 .3h-1.1a.28 .28 0 0 1-.3-.4zM163.9 139.9l.3-.2h1.1a.28 .28 0 0 1 .2 .3 .28 .28 0 0 1-.2 .3h-1.1a.28 .28 0 0 1-.3-.4zM161.7 139.9l.3-.2h1.1a.28 .28 0 0 1 .2 .3 .28 .28 0 0 1-.2 .3h-1.1a.28 .28 0 0 1-.3-.4zM159.5 139.9l.3-.2h1.1a.28 .28 0 0 1 .2 .3 .28 .28 0 0 1-.2 .3h-1.1a.28 .28 0 0 1-.3-.4zM157.3 139.9l.3-.2h1.1a.28 .28 0 0 1 .2 .3 .28 .28 0 0 1-.2 .3h-1.1a.28 .28 0 0 1-.3-.4zM155.1 139.9l.3-.2h1.1a.28 .28 0 0 1 .2 .3 .28 .28 0 0 1-.2 .3h-1.1a.28 .28 0 0 1-.3-.4zM152.9 139.9l.3-.2h1.1a.28 .28 0 0 1 .2 .3 .28 .28 0 0 1-.2 .3h-1.1a.28 .28 0 0 1-.3-.4zM150.7 139.9l.3-.2h1.1a.28 .28 0 0 1 .2 .3 .28 .28 0 0 1-.2 .3h-1.1a.28 .28 0 0 1-.3-.4zM148.5 139.9l.3-.2h1.1a.28 .28 0 0 1 .2 .3 .28 .28 0 0 1-.2 .3h-1.1a.28 .28 0 0 1-.3-.4zM146.3 139.9l.3-.2h1.1a.28 .28 0 0 1 .2 .3 .28 .28 0 0 1-.2 .3h-1.1a.28 .28 0 0 1-.3-.4zM144.1 139.9l.3-.2h1.1a.28 .28 0 0 1 .2 .3 .28 .28 0 0 1-.2 .3h-1.1a.28 .28 0 0 1-.3-.4zM141.9 139.9l.3-.2h1.1a.28 .28 0 0 1 .2 .3 .28 .28 0 0 1-.2 .3h-1.1a.28 .28 0 0 1-.3-.4zM139.7 139.9l.3-.2h1.1a.28 .28 0 0 1 .2 .3 .28 .28 0 0 1-.2 .3h-1.1a.28 .28 0 0 1-.3-.4zM137.5 139.9l.3-.2h1.1a.28 .28 0 0 1 .2 .3 .28 .28 0 0 1-.2 .3h-1.1a.28 .28 0 0 1-.3-.4zM135.3 139.9l.3-.2h1.1a.28 .28 0 0 1 .2 .3 .28 .28 0 0 1-.2 .3h-1.1a.28 .28 0 0 1-.3-.4zM133.1 139.9l.2-.2h1.2a.28 .28 0 0 1 .2 .3 .28 .28 0 0 1-.2 .3h-1.2a.28 .28 0 0 1-.2-.4zM130.9 139.9l.2-.2h1.1a.28 .28 0 0 1 .3 .3 .28 .28 0 0 1-.3 .3h-1.1a.28 .28 0 0 1-.2-.4zM128.7 139.9l.2-.2h1.1a.28 .28 0 0 1 .3 .3 .28 .28 0 0 1-.3 .3h-1.1a.28 .28 0 0 1-.2-.4zM126.5 139.9l.2-.2h1.1a.28 .28 0 0 1 .3 .3 .28 .28 0 0 1-.3 .3h-1.1a.28 .28 0 0 1-.2-.4zM124.3 139.9l.2-.2h1.1a.28 .28 0 0 1 .3 .3 .28 .28 0 0 1-.3 .3h-1.1a.28 .28 0 0 1-.2-.4zM122.1 139.9l.2-.2h1.1a.28 .28 0 0 1 .3 .3 .28 .28 0 0 1-.3 .3h-1.1a.28 .28 0 0 1-.2-.4zM119.9 139.9l.2-.2h1.1a.28 .28 0 0 1 .3 .3 .28 .28 0 0 1-.3 .3h-1.1a.28 .28 0 0 1-.2-.4zM117.7 139.9l.2-.2h1.1a.28 .28 0 0 1 .3 .3 .28 .28 0 0 1-.3 .3h-1.1a.28 .28 0 0 1-.2-.4zM115.5 139.9l.2-.2h1.1a.28 .28 0 0 1 .3 .3 .28 .28 0 0 1-.3 .3h-1.1a.28 .28 0 0 1-.2-.4zM113.3 139.9l.2-.2h1.1a.28 .28 0 0 1 .3 .3 .28 .28 0 0 1-.3 .3h-1.1a.28 .28 0 0 1-.2-.4zM111.1 139.9l.2-.2h1.1a.28 .28 0 0 1 .3 .3 .28 .28 0 0 1-.3 .3h-1.1a.28 .28 0 0 1-.2-.4zM108.9 139.9l.2-.2h1.1a.28 .28 0 0 1 .3 .3 .28 .28 0 0 1-.3 .3h-1.1a.28 .28 0 0 1-.2-.4zM106.7 139.9l.2-.2h1.1a.28 .28 0 0 1 .3 .3 .28 .28 0 0 1-.3 .3h-1.1a.28 .28 0 0 1-.2-.4zM104.5 139.9l.2-.2h1.1a.28 .28 0 0 1 .3 .3 .28 .28 0 0 1-.3 .3h-1.1a.28 .28 0 0 1-.2-.4zM102.3 139.9l.2-.2h1.1a.28 .28 0 0 1 .3 .3 .28 .28 0 0 1-.3 .3h-1.1a.28 .28 0 0 1-.2-.4zM100.1 139.9l.2-.2h1.1a.28 .28 0 0 1 .3 .3 .28 .28 0 0 1-.3 .3h-1.1a.28 .28 0 0 1-.2-.4zM97.9 139.9l.2-.2h1.1a.28 .28 0 0 1 .3 .3 .28 .28 0 0 1-.3 .3h-1.1a.28 .28 0 0 1-.2-.4zM95.7 139.9l.2-.2h1.1a.28 .28 0 0 1 .3 .3 .28 .28 0 0 1-.3 .3h-1.1a.28 .28 0 0 1-.2-.4zM93.5 139.9l.2-.2h1.1a.28 .28 0 0 1 .3 .3 .28 .28 0 0 1-.3 .3h-1.1a.28 .28 0 0 1-.2-.4zM91.3 139.9l.2-.2h1.1a.28 .28 0 0 1 .3 .3 .28 .28 0 0 1-.3 .3h-1.1a.28 .28 0 0 1-.2-.4zM89.1 139.9l.2-.2h1.1a.28 .28 0 0 1 .3 .3 .28 .28 0 0 1-.3 .3h-1.1a.28 .28 0 0 1-.2-.4zM86.9 139.9l.2-.2h1.1a.28 .28 0 0 1 .3 .3 .28 .28 0 0 1-.3 .3h-1.1a.28 .28 0 0 1-.2-.4zM84.7 139.9l.2-.2h1.1a.28 .28 0 0 1 .3 .3 .28 .28 0 0 1-.3 .3h-1.1a.28 .28 0 0 1-.2-.4z" fill="#45818e" stroke="#45818e" stroke-width=".17"/>
<path d="M82.9 145h55.3" fill="none" stroke="#000080" stroke-width=".47"/>
<path d="M122.5 70.1l1 .3-1 .4z" fill="#f00"/>
<path d="M122.5 70.1l1 .3-1 .4zM86.6 112.5h14.6" fill="none" stroke="#f00" stroke-width=".17"/>
<path d="M100.5 112.2l1 .3-1 .4z" fill="#f00"/>
<path d="M100.5 112.2l1 .3-1 .4z" fill="none" stroke="#f00" stroke-width=".17"/>
<path d="M57.3 57.6h14.6v12.8h-14.6z" fill-rule="evenodd" fill="#d0e0e3"/>
<path d="M57.3 57.6h14.6v12.8h-14.6z" fill="none" stroke="#800000" stroke-width=".17"/>
<path d="M77.4 61.3h14.7" fill="none" stroke="#00f" stroke-width=".55"/>
<path d="M76.6 61.3l3-1.1v2.2z" fill="#00f"/>
<path d="M76.6 61.3l3-1.1v2.2z" fill="none" stroke="#00f" stroke-width=".55"/>
<path d="M89.9 60.2l3 1.1-3 1.1z" fill="#00f"/>
<path d="M89.9 60.2l3 1.1-3 1.1z" fill="none" stroke="#00f" stroke-width=".55"/>
<path d="M77.4 66.8h14.7" fill="none" stroke="#f00" stroke-width=".55"/>
<path d="M89.9 65.7l3 1.1-3 1.1z" fill="#f00"/>
<path d="M89.9 65.7l3 1.1-3 1.1z" fill="none" stroke="#f00" stroke-width=".55"/>
<path d="M57.3 107.1h14.6v7.3h-14.6z" fill-rule="evenodd" fill="#f4cccc"/>
<path d="M57.3 107.1h14.6v7.3h-14.6z" fill="none" stroke="#800000" stroke-width=".17"/>
<path d="M77.4 110.7h14.7" fill="none" stroke="#f00" stroke-width=".55"/>
<path d="M89.9 109.6l3 1.1-3 1.1z" fill="#f00"/>
<path d="M89.9 109.6l3 1.1-3 1.1z" fill="none" stroke="#f00" stroke-width=".55"/>
<path d="M129.8 63.7h.7l.4-.3h.7l.4 .3h.7M129.8 65.6h.7l.4-.4h.7l.4 .4h.7M132.7 64.2h-.7l-.4 .4h-.7l-.4-.4h-.7l-1.1 .7M132.7 66h-.7l-.4 .4h-.7l-.4-.4h-.7l-1.1 .8" fill="none" stroke="#d0a19e" stroke-width=".17"/>
<path d="M129.6 63.6h.7l.4-.4h.7l.4 .4h.7M129.6 65.4h.7l.4-.4h.7l.4 .4h.7M132.5 64h-.7l-.4 .4h-.7l-.4-.4h-.7l-.9 .9M132.5 65.8h-.7l-.4 .4h-.7l-.4-.4h-.7l-.9 1" fill="none" stroke="#f00" stroke-width=".17"/>
<path d="M148.8 90.6h-7.3v20.1h-9.1M132.4 112.5h16.4" fill="none" stroke="#000080" stroke-width=".17"/>
<circle cx="141.5" cy="90.6" r=".37" fill="#000080"/>
<g fill="none" stroke="#000080" stroke-width=".17">
<path d="M148.8 88.7h-9.1v20.2h-7.3"/>
<circle cx="141.5" cy="90.6" r=".37"/>
</g>
<circle cx="139.7" cy="88.7" r=".37" fill="#000080"/>
<g fill="none" stroke="#000080" stroke-width=".17">
<path d="M119.5 57.6h-10.9v3.7M108.6 64.9h40.2M108.6 66.8h40.2"/>
<circle cx="139.7" cy="88.7" r=".37"/>
</g>
<circle cx="108.6" cy="57.6" r=".37" fill="#000080"/>
<g fill="none" stroke="#000080" stroke-width=".17">
<path d="M108.6 68.6h31.1v20.1M132.4 114.4h9.1v7.3h7.3"/>
<circle cx="108.6" cy="57.6" r=".37"/>
</g>
<circle cx="139.7" cy="88.7" r=".37" fill="#000080"/>
<g fill="none" stroke="#000080" stroke-width=".17">
<path d="M148.8 86.9h-8.6a.55 .55 0 0 0-.5-.5 .55 .55 0 0 0-.6 .5h-1.2v20.2h-5.5"/>
<circle cx="139.7" cy="88.7" r=".37"/>
</g>
<path d="M176.3 96.1h1.8v18.3h-1.8M176.3 94.2h3.7v22h-3.7M176.3 92.4h5.5v25.6h-5.5M176.3 90.6h7.3v29.3h-7.3M176.3 88.7h9.2v33h-9.2" fill="none" stroke="#cbdaff" stroke-width=".93"/>
<g fill="none" stroke="#adbce7" stroke-width=".25">
<path d="M176.7 95.7l.7 .7M176.7 93.9l.7 .7M176.7 92.1l.7 .6M176.7 90.3l.7 .6M176.7 88.4l.7 .7M177.8 98.6l.7 .8M177.8 96.8l.7 .7M178.5 93.9l.7 .7M178.5 92.1l.7 .6M178.5 90.3l.7 .6M178.5 88.4l.7 .7M179.7 98.6l.6 .8"/>
<path d="M179.7 96.8l.6 .7M179.7 95l.6 .7M180.3 92.1l.8 .6M180.3 90.3l.8 .6M180.3 88.4l.8 .7M181.5 98.6l.6 .8M181.5 96.8l.6 .7M181.5 95l.6 .7M181.5 93.1l.6 .8M182.2 90.3l.7 .6M182.2 88.4l.7 .7M183.3 98.6l.7 .8"/>
<path d="M183.3 96.8l.7 .7M183.3 95l.7 .7M183.3 93.1l.7 .8M183.3 91.3l.7 .7M184 88.4l.7 .7M185.1 98.6l.7 .8M185.1 96.8l.7 .7M185.1 95l.7 .7M185.1 93.1l.7 .8M185.1 91.3l.7 .7M185.1 89.5l.7 .7M176.7 114.1l.7 .6"/>
<path d="M176.7 115.9l.7 .6M176.7 117.7l.7 .7M176.7 119.5l.7 .7M177.8 113.3l.7 .7M177.8 111.4l.7 .8M177.8 109.6l.7 .8M177.8 107.8l.7 .7M177.8 105.9l.7 .8M177.8 104.1l.7 .7M177.8 102.3l.7 .7M177.8 100.5l.7 .7M178.5 115.9l.7 .6"/>
<path d="M178.5 117.7l.7 .7M178.5 119.5l.7 .7M179.7 115.1l.6 .7M179.7 113.3l.6 .7M179.7 111.4l.6 .8M179.7 109.6l.6 .8M179.7 107.8l.6 .7M179.7 105.9l.6 .8M179.7 104.1l.6 .7M179.7 102.3l.6 .7M179.7 100.5l.6 .7M180.3 117.7l.8 .7"/>
<path d="M180.3 119.5l.8 .7M181.5 116.9l.6 .8M181.5 115.1l.6 .7M181.5 113.3l.6 .7M181.5 111.4l.6 .8M181.5 109.6l.6 .8M181.5 107.8l.6 .7M181.5 105.9l.6 .8M181.5 104.1l.6 .7M181.5 102.3l.6 .7M181.5 100.5l.6 .7M182.2 119.5l.7 .7"/>
<path d="M183.3 118.8l.7 .7M183.3 116.9l.7 .8M183.3 115.1l.7 .7M183.3 113.3l.7 .7M183.3 111.4l.7 .8M183.3 109.6l.7 .8M183.3 107.8l.7 .7M183.3 105.9l.7 .8M183.3 104.1l.7 .7M183.3 102.3l.7 .7M183.3 100.5l.7 .7M185.1 118.8l.7 .7"/>
<path d="M185.1 116.9l.7 .8M185.1 115.1l.7 .7M185.1 113.3l.7 .7M185.1 111.4l.7 .8M185.1 109.6l.7 .8M185.1 107.8l.7 .7M185.1 105.9l.7 .8M185.1 104.1l.7 .7M185.1 102.3l.7 .7M185.1 100.5l.7 .7M176.7 121.4l.7 .6M178.5 121.4l.7 .6"/>
<path d="M180.3 121.4l.8 .6M182.2 121.4l.7 .6M184 121.4l.7 .6M185.1 120.6l.7 .7"/>
</g>
<path d="M176.3 96.1h1.8v18.3h-1.8M176.3 94.2h3.7v22h-3.7M176.3 92.4h5.5v25.6h-5.5M176.3 90.6h7.3v29.3h-7.3M176.3 88.7h9.2v33h-9.2" fill="none" stroke="#adbce7" stroke-width=".17"/>
<circle cx="185.5" cy="88.7" r=".92" fill="#000080"/>
<circle cx="185.5" cy="88.7" r=".92" fill="none" stroke="#000080" stroke-width=".17"/>
<path d="M176.3 66.8h9.2v21.9" fill="none" stroke="#cbdaff" stroke-width=".93"/>
<g fill="none" stroke="#adbce7" stroke-width=".25">
<path d="M176.7 66.4l.7 .7M178.5 66.4l.7 .7M180.3 66.4l.8 .7M182.2 66.4l.7 .7M184 66.4l.7 .7M185.1 78.5l.7 .7M185.1 76.7l.7 .7M185.1 74.8l.7 .8M185.1 73l.7 .7M185.1 71.2l.7 .7M185.1 69.3l.7 .8M185.1 67.5l.7 .7"/>
<path d="M185.1 87.6l.7 .8M185.1 85.8l.7 .7M185.1 84l.7 .7M185.1 82.1l.7 .8M185.1 80.3l.7 .7"/>
</g>
<path d="M176.3 66.8h9.2v21.9" fill="none" stroke="#adbce7" stroke-width=".17"/>
<circle cx="185.5" cy="88.7" r=".92" fill="#000080"/>
<g fill="none" stroke="#000080" stroke-width=".17">
<path d="M148.8 68.6h-7.3v17.8a.55 .55 0 0 1 .6 .5 .55 .55 0 0 1-.6 .6v.7a.55 .55 0 0 1 .6 .5 .55 .55 0 0 1-.6 .6v1.3"/>
<circle cx="185.5" cy="88.7" r=".92"/>
</g>
<circle cx="141.5" cy="90.6" r=".37" fill="#000080"/>
<circle cx="141.5" cy="90.6" r=".37" fill="none" stroke="#000080" stroke-width=".17"/>
<text font-size="5" fill="#000080" x="82.9" y="144.4">TOPLEVEL SCHEMATIC</text>
<g font-size="3" fill="#f00">
<text x="108.5" y="73.4">5V DC USB</text>
<text x="86.6" y="115.5">12 - 16V DC</text>
</g>
<g font-size="2.3" fill="#00f">
<text x="57.8" y="63.3">COMPUTER</text>
<text x="62.4" y="65.9">USB</text>
</g>
<text font-size="2.3" fill="#f00" x="59" y="110.9">BATTERY</text>
<g font-size="1.7">
<text x="24.6" y="23.4">1</text>
<text x="70.2" y="23.4">2</text>
<text x="116.1" y="23.4">3</text>
<text x="161.8" y="23.4">4</text>
<text x="207.6" y="23.4">5</text>
<text x="253.4" y="23.4">6</text>
<text x="3.6" y="43.3">A</text>
<text x="274.6" y="43.3">A</text>
<text x="3.6" y="86.7">B</text>
<text x="274.7" y="86.7">B</text>
<text x="3.6" y="130.3">C</text>
<text x="274.7" y="130.3">C</text>
<text x="3.6" y="173.7">D</text>
<text x="274.6" y="173.7">D</text>
<text x="210.2" y="178.1">Title</text>
<text x="210.2" y="183.6">Size</text>
<text x="219.3" y="183.6">Number</text>
<text x="256" y="183.6">Revision</text>
<text x="210.2" y="189.1">Date:</text>
<text x="210.2" y="190.9">File:</text>
<text x="211.1" y="186.4">B</text>
<text x="218.4" y="189.1">4/07/2025</text>
<text x="218.4" y="190.9">C:\Users\..\TopLevelDesign.SchDoc</text>
<text x="246.8" y="189.1">Sheet</text>
<text x="246.8" y="190.9">Drawn By:</text>
<text x="251.8" y="189.1">of</text>
<text x="24.6" y="193.7">1</text>
<text x="70.2" y="193.7">2</text>
<text x="116.1" y="193.7">3</text>
<text x="161.8" y="193.7">4</text>
<text x="207.6" y="193.7">5</text>
<text x="253.4" y="193.7">6</text>
</g>
<g font-size="1.7" fill="#000080">
<text x="96.4" y="56.7">J8</text>
<text x="148.8" y="60.9">U_ST-LinkV2</text>
<text x="148.8" y="62.7">ST-LinkV2.SchDoc</text>
<text x="148.8" y="82.9">U_Header_and_OnboardConponents</text>
<text x="148.8" y="84.7">Header_and_OnboardConponents.SchDoc</text>
<text x="104.9" y="103">U_Power</text>
<text x="104.9" y="104.9">Power.SchDoc</text>
<text x="148.8" y="108.5">U_MainMCU</text>
<text x="148.8" y="110.3">MainMCU.SchDoc</text>
</g>
<g font-size="1.7" fill="#800000">
<text x="115.9" y="64.6">USB-D_P</text>
<text x="117.8" y="62.7">GND</text>
<text x="152.5" y="65.5">D+</text>
<text x="115.9" y="66.4">USB-D_N</text>
<text x="152.5" y="67.3">D-</text>
<text x="152.5" y="69.1">3V3_STL</text>
<text x="164" y="68.6" transform="rotate(-90 164 68.6)">GND</text>
<text x="169" y="67.3">SWD</text>
<text x="161.7" y="77.4">GND</text>
<text x="152.5" y="89.3">HD_5V</text>
<text x="152.5" y="87.5">HD_Vin</text>
<text x="169" y="89.3">SWD</text>
<text x="152.5" y="91.1">HD_3V3</text>
<text x="169.5" y="91.1">HD4</text>
<text x="169.5" y="94.8">HD2</text>
<text x="169.5" y="92.9">HD3</text>
<text x="164" y="96.1" transform="rotate(-90 164 96.1)">GND</text>
<text x="169.6" y="96.6">HD1</text>
<text x="123.7" y="107.6">Vin_IO</text>
<text x="161.7" y="104.9">GND</text>
<text x="121.2" y="113.1">3V3_MCU</text>
<text x="123.3" y="111.3">3V3_IO</text>
<text x="124.2" y="109.4">5V_IO</text>
<text x="152.5" y="113.1">3V3_MCU</text>
<text x="118.3" y="116.2" transform="rotate(-90 118.3 116.2)">GND</text>
<text x="119.6" y="114.9">MCU_VBAT</text>
<text x="167.6" y="116.8">PORT2</text>
<text x="167.7" y="118.6">PORT3</text>
<text x="167.8" y="114.9">PORT1</text>
<text x="116" y="125">GND</text>
<text x="152.5" y="122.3">VBAT</text>
<text x="164" y="121.7" transform="rotate(-90 164 121.7)">GND</text>
<text x="167.6" y="120.4">PORT4</text>
<text x="169" y="122.3">SWD</text>
<text x="161.7" y="130.5">GND</text>
</g>
<g font-size="1.3">
<text x="100.2" y="58">Shield</text>
<text x="105.3" y="57.3">Shell</text>
<text x="100.8" y="61.7">GND</text>
<text x="101.9" y="65.4">D+</text>
<text x="102.2" y="63.5">ID</text>
<text x="106.3" y="64.6">3</text>
<text x="106.3" y="62.8">4</text>
<text x="106.3" y="61">5</text>
<text x="100.1" y="69">VBUS</text>
<text x="102.2" y="67.2">D-</text>
<text x="106.3" y="68.3">1</text>
<text x="106.3" y="66.5">2</text>
</g>
<text font-size="1.3" fill="#000080" x="96.4" y="72.7">65100516121</text>
</svg>
